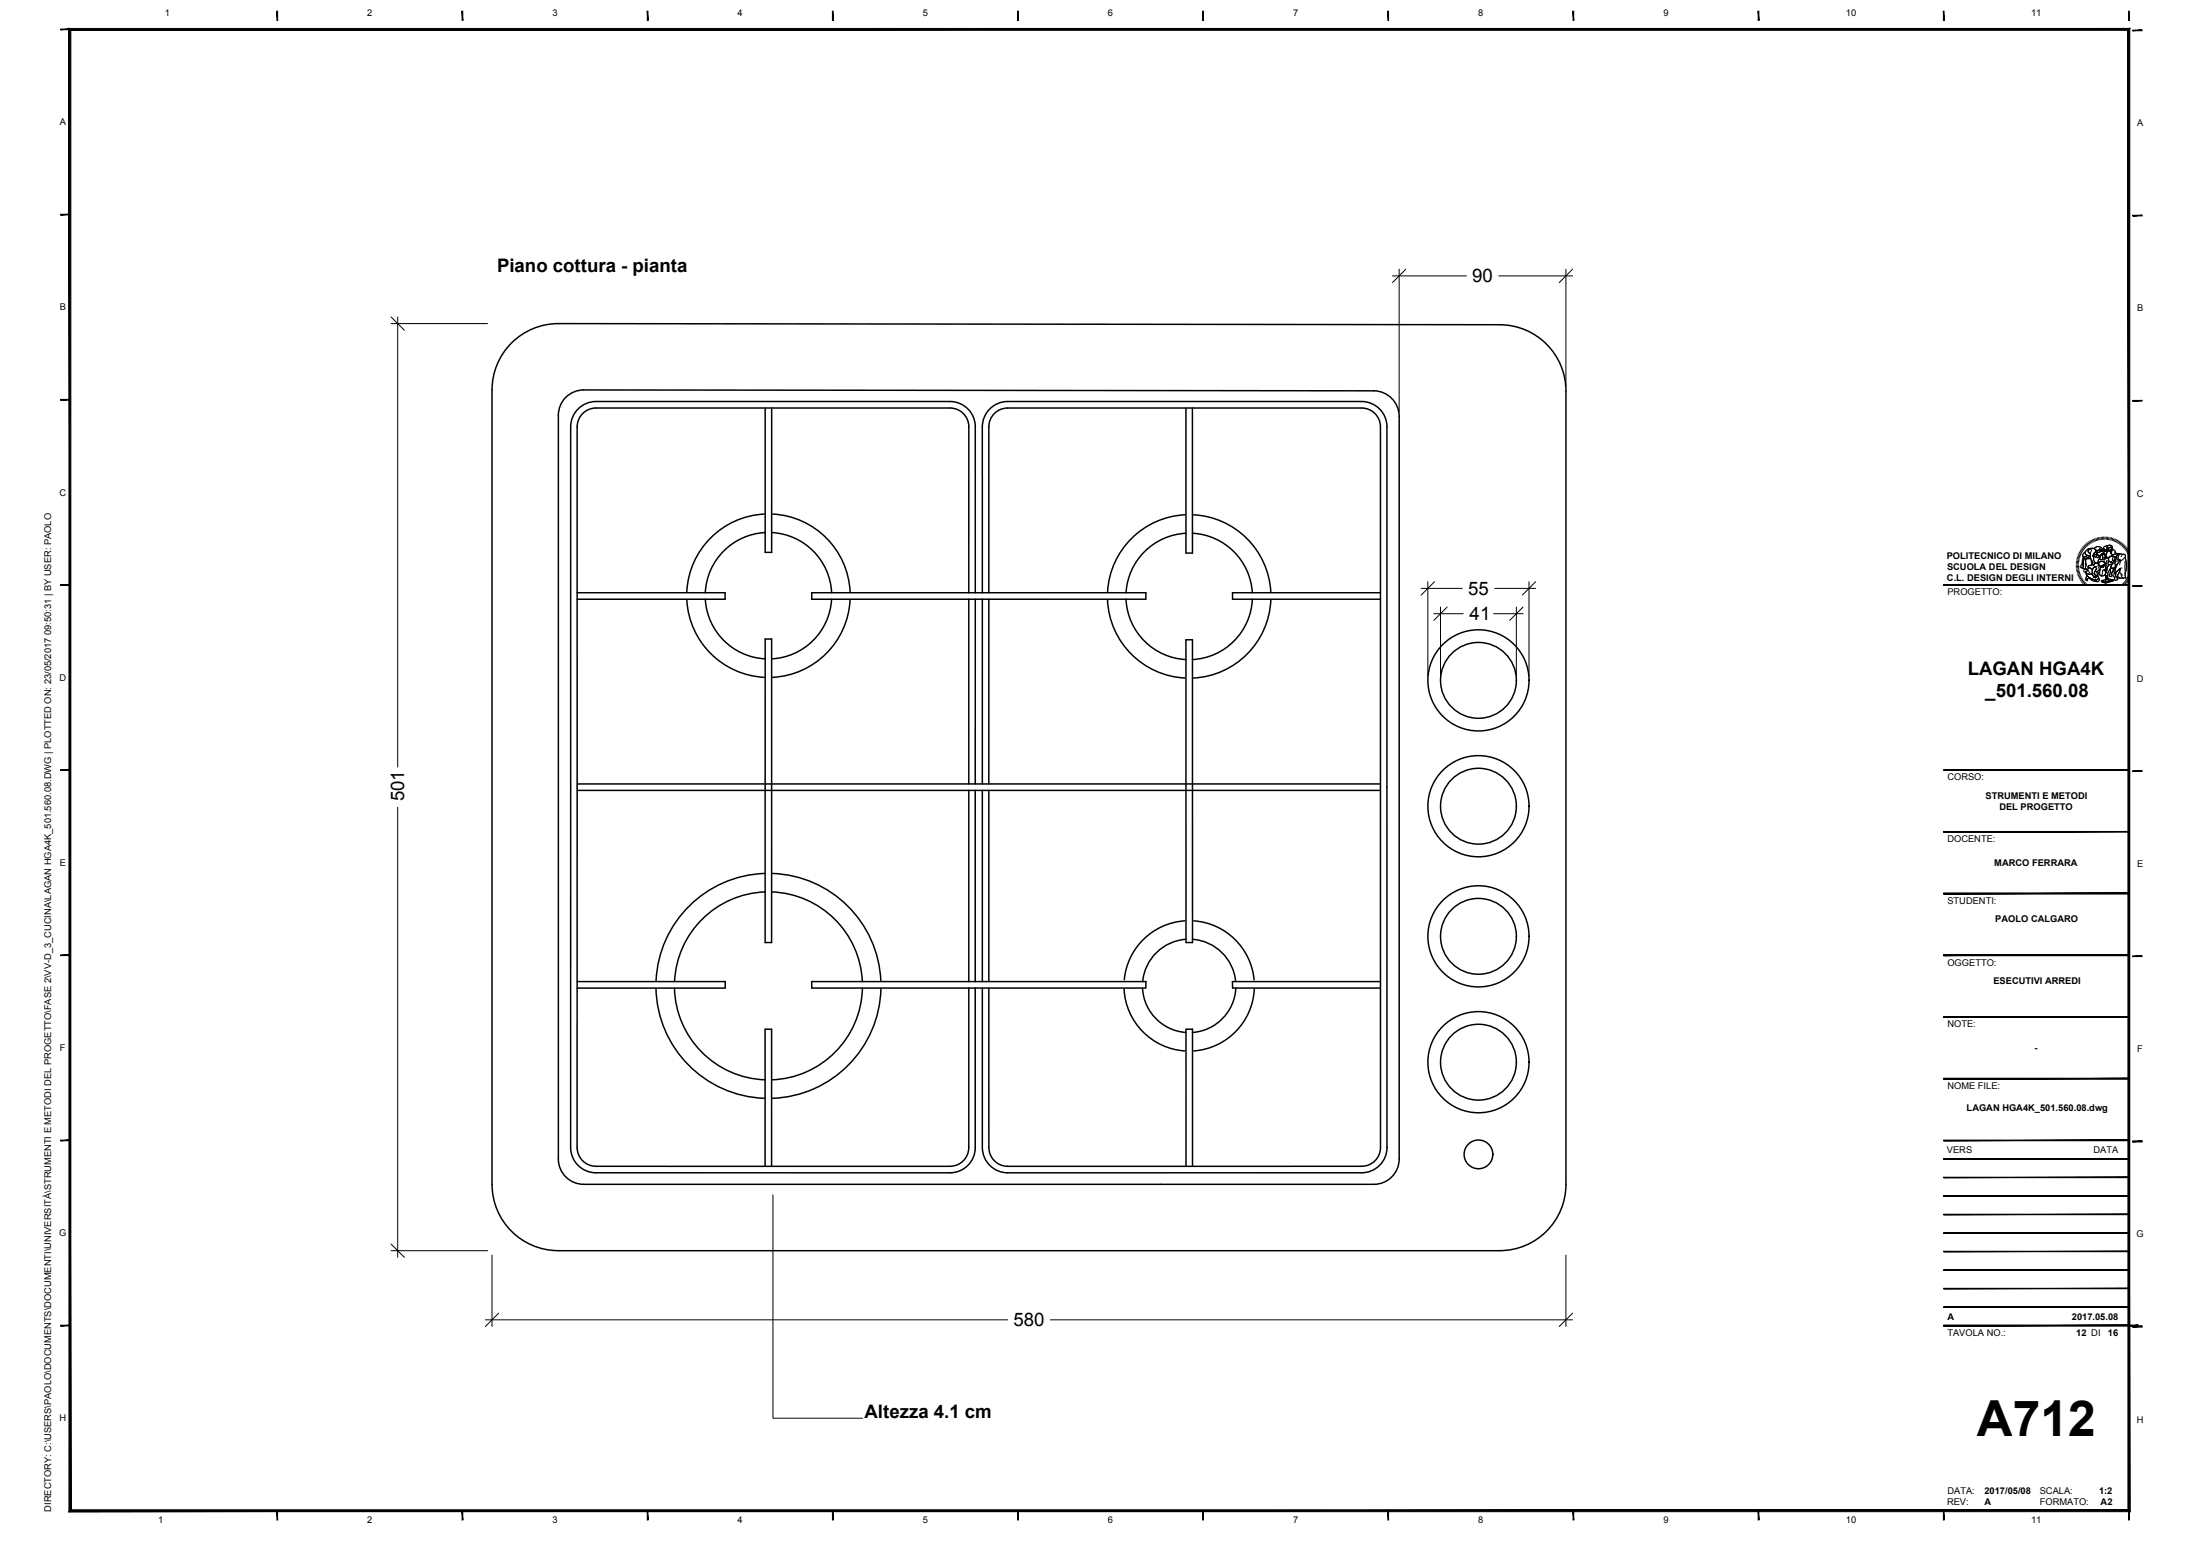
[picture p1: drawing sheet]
<svg xmlns="http://www.w3.org/2000/svg" width="594mm" height="420mm" viewBox="0 0 594 420" stroke-linecap="round" stroke-linejoin="round" font-family="sans-serif">
<!-- layer: 0 -->
<g fill="none" stroke="#000" stroke-width=".4">
<path d="M152.8 107.3a6.8 6.8 0 0 1 4.8-2l213.4 .2a6.9 6.9 0 0 1 6.8 6.9v200.6a6.8 6.8 0 0 1-6.8 6.8h-213.4a6.8 6.8 0 0 1-6.8-6.8v-200.9a6.8 6.8 0 0 1 2-4.8zM206.6 110.2v39h1.8v-39M272.1 108.4h95.6a6.8 6.8 0 0 1 6.8 6.9v194.5a6.8 6.8 0 0 1-6.8 6.9h-95.6a6.8 6.8 0 0 1-6.8-6.8M272.1 110.2h95.6a5.1 5.1 0 0 1 5.1 5.1v194.5a5.1 5.1 0 0 1-5.1 5.1h-95.6a5.1 5.1 0 0 1-5.1-5M272.1 108.4a6.8 6.8 0 0 0-6.8 6.9v44.8M272.1 110.2a5.1 5.1 0 0 0-5.1 5.1v44.8M320.2 110.2v39.1h1.8v-39.1M206.4 138.8a22.1 22.1 0 0 0-20.9 21M208.6 138.8a22.1 22.1 0 0 1 21 21M320 139a22.1 22.1 0 0 0-20.9 20.8M322.3 139a22.1 22.1 0 0 1 20.9 20.8M206.6 143.8a17.1 17.1 0 0 0-16.1 16.3"/>
<path d="M208.4 143.8a17.1 17.1 0 0 1 16.2 16.3M320.2 144a17.1 17.1 0 0 0-16.1 16.1M322 144a17.1 17.1 0 0 1 16.2 16M155.8 160.1h40v1.7h-40M185.5 162.1a22.1 22.1 0 0 0 20.9 20.8M190.5 161.8a17.1 17.1 0 0 0 16.1 16.1M206.6 172.6h1.8v81.9h-1.8zM219.2 160.1h90.2v1.7h-90.2zM224.6 161.8a17.1 17.1 0 0 1-16.2 16.1M229.5 162.1a22.1 22.1 0 0 1-20.9 20.8M261.6 160.1v-44.8a5.1 5.1 0 0 0-5.1-5.1h-95.6a5.1 5.1 0 0 0-5 5.1l-.1 194.6M261.6 161.8v49.9"/>
<path d="M263.4 160.1v-44.8a6.8 6.8 0 0 0-6.9-6.9h-95.6a6.8 6.8 0 0 0-6.8 6.9v194.6a6.8 6.8 0 0 0 6.8 6.8h95.6a6.8 6.8 0 0 0 6.9-6.8v-43.1M263.4 161.8v49.9M265.3 161.8v49.9M267 161.8v49.9M299.1 162a22.1 22.1 0 0 0 20.9 21.1M304.1 161.8a17.1 17.1 0 0 0 16.2 16.3M320.2 172.8h1.8v81.7h-1.7zM338.2 161.8a17.1 17.1 0 0 1-16.2 16.3M343.2 162a22.1 22.1 0 0 1-20.9 21.1M372.8 160.1h-40v1.7h40M155.9 213.4h216.9M155.9 211.7h216.9"/>
<path d="M261.6 213.4v51.7M263.4 213.4v51.7M265.3 213.4v51.7M267 213.4v51.7M206.4 235.9a30.4 30.4 0 0 0-29.2 28.9M208.5 235.8a30.4 30.4 0 0 1 29.4 29M206.6 240.8a25.4 25.4 0 0 0-24.4 24.3M208.4 240.8a25.4 25.4 0 0 1 24.5 24.2M319.9 248.6a17.6 17.6 0 0 0-16.3 16M320.3 253.6a12.6 12.6 0 0 0-11.7 11.4M322 253.6a12.6 12.6 0 0 1 11.7 11.4M322.4 248.6a17.6 17.6 0 0 1 16.3 16"/>
<path d="M155.8 266.8h40M155.8 265.1h40v1.7M177.1 266.9a30.4 30.4 0 0 0 29.3 29.7M182.1 266.8a25.4 25.4 0 0 0 24.5 24.8M219.2 265.1h90.2v1.7h-90.2zM232.9 266.8a25.4 25.4 0 0 1-24.5 24.8M237.9 266.9a30.4 30.4 0 0 1-29.4 29.7M261.6 266.8v43.1a5.1 5.1 0 0 1-5.1 5h-95.6a5.1 5.1 0 0 1-5.1-5.1M265.3 266.8v43.1M267 266.8v43.1M303.5 267a17.6 17.6 0 0 0 16.4 16.8M308.5 266.8a12.6 12.6 0 0 0 11.8 12"/>
<path d="M333.7 266.8a12.6 12.6 0 0 1-11.7 12M338.7 267a17.6 17.6 0 0 1-16.3 16.8M372.8 265.1h-40v1.7h40M206.6 314.9v-37h1.8v37M320.3 314.9v-37h1.7v37M150.8 337.7h254.1M150.8 337.7a17.9 17.9 0 0 1-17.9-17.9v-214.5a17.9 17.9 0 0 1 17.9-17.9l254.2 .3a17.9 17.9 0 0 1 17.9 17.9v214.2a17.9 17.9 0 0 1-17.9 17.9"/>
<circle cx="399.2" cy="183.7" r="13.7"/>
<circle cx="399.2" cy="183.7" r="10.2"/>
<circle cx="399.2" cy="217.7" r="13.7"/>
<circle cx="399.2" cy="217.7" r="10.2"/>
<circle cx="399.2" cy="252.8" r="13.7"/>
<circle cx="399.2" cy="252.8" r="10.2"/>
<circle cx="399.2" cy="286.8" r="13.7"/>
<circle cx="399.2" cy="286.8" r="10.2"/>
<circle cx="399.2" cy="311.7" r="3.9"/>
</g>
<!-- layer: G-ANNO-LOGO -->
<g fill="none" stroke="#000" stroke-width=".27">
<path d="M560.6 152.6h.7M560.6 152.3h.7M560.7 151.9l.6 .1M560.7 151.5l.7 .1M560.8 151.2l.6 .1M560.8 150.8l.7 .2M560.9 150.5l.7 .2M561.1 150.2l.6 .2M561.2 149.8l.6 .3M561.3 149.5l.6 .3M561.3 152.9l-.7 .1M561.3 153.3h-.6"/>
<path d="M561.4 153.6l-.7 .1M561.4 153.9l-.6 .1M561.5 149.2l.6 .3M561.5 154.2l-.7 .2M561.6 154.5l-.7 .2M561.6 148.9l.6 .3M561.7 154.9l-.7 .2M561.8 155.2l-.7 .2M561.8 148.6l.6 .3M561.9 155.5l-.6 .2M562 148.3l.6 .3M562 155.7l-.6 .4"/>
<path d="M562.2 156l-.6 .4M562.2 148l.6 .4M562.4 156.3l-.6 .4M562.4 147.7l.6 .4M562.5 150.3h.7a.84 .84 0 0 0 1.2-.1l.1 .6h-.9a.84 .84 0 0 1-1.1-.4zM562.5 150.2l.1 .5M562.5 156.6l-.5 .4M562.7 147.4l.5 .5M562.7 150.7l-.3 .6-.1 1.3-.3 .7 .4 .2M562.7 156.9l-.5 .4M562.9 149.2l.3-.2-.1 .5 .2 .3 1.1 .4a.79 .79 0 0 1-1.2 .1l-.3 .1a.51 .51 0 0 1-.5-.4 .51 .51 0 0 1 .3-.6zM562.9 147.2l.5 .5"/>
<path d="M562.9 157.1l-.5 .4M563 150.8h.4l-.2 .7v2.1h-.5a.26 .26 0 0 1-.3-.2 .26 .26 0 0 1 .1-.3l.1-.2a2.8 2.8 0 0 1 .4-2.1zM563 150.8l-.3 .4-.1 1.7-.2 .5 .7 .2M563.1 149l-.5 .5a.44 .44 0 0 0-.2 .6 .44 .44 0 0 0 .5 .3l.3-.1a.84 .84 0 0 0 1.2-.1M563.1 157.4l-.5 .4M563.2 146.9l.5 .5M563.2 154.4a.74 .74 0 0 0 .8 .6l1-.1M563.3 148.7l.6-.5 1.3-.1a.97 .97 0 0 0-1.3 1l.6 .3-.1 .8-1.1-.4-.2-.4zM563.3 154.7a1.59 1.59 0 0 0 1.7 .2l.1 .4 .3 .3-.1 .3 .3-.2 .2 .3-.1-.5 .3 .4-.1-.4 .4 .1-.8-.7 .3-.7 .4 .1 .4 1.3a.74 .74 0 0 1-.2 .9 .74 .74 0 0 1-.8 .1l-1.6-.8-.6-.5zM563.3 154.7l.1 .6 .8 .6 1.9 .9M563.4 157.6l-.5 .5M563.4 150.8h.6a.47 .47 0 0 1 .6 0 .47 .47 0 0 1 .2 .5l.3 .7v.4l-.4 .2a.61 .61 0 0 0-.8 .7l.1 .1a.43 .43 0 0 1-.5 .4 .43 .43 0 0 1-.3-.5v-2z"/>
<path d="M563.4 150.9l-.2 .6v2.1M563.5 146.7l.4 .5M563.5 155.4l.8 .6 1.2 .6a.82 .82 0 0 0 1.2-.6 .65 .65 0 0 1 0 .9 .65 .65 0 0 1-.9 .1l-1.1-.4a.65 .65 0 0 0-.5-.5 .65 .65 0 0 0-.7 .4l.2 .1-.3 .2-.2-.5zM563.5 155.4l-.3 .9 .2 .5 .3-.2-.1-.2a.87 .87 0 0 1 1.3 .3l.5 .2a.95 .95 0 0 0 1.5-.2l-.2-.7M563.6 157.8l-.4 .5M563.7 153.8l-.3-.1a.48 .48 0 0 0-.7 .2 .48 .48 0 0 0 .3 .6l.1-.1a.56 .56 0 0 1 .5-.3 .56 .56 0 0 1 .5 .4l.3 .2M563.7 146.5l.5 .5M563.9 158l-.5 .6M563.9 153.5l.4-.2 .5 .4a.44 .44 0 0 1 .2 .7v.5a1.48 1.48 0 0 1-1.7-.2l-.1-.3 .6-.3-.1-.2zM563.9 152.8l1.2-.4 .3 .2 .2-.4 .5-.2 .5 .3 .3 .3a.92 .92 0 0 1-.3 1.6 .37 .37 0 0 1-.6 .2 .37 .37 0 0 1-.1-.5 .42 .42 0 0 0 0-.7 .42 .42 0 0 0-.6 .1l-.3 .6-.7-.6a.29 .29 0 0 1-.4 0 .29 .29 0 0 1 0-.5zM564 146.3l.4 .5M564.1 158.2l-.4 .6"/>
<path d="M564.1 148.4a.93 .93 0 0 1 1.1-.3 .93 .93 0 0 1 .6 .9l-.7 1 .2 .4a1.46 1.46 0 0 0 .5 1.5l.3 .2-.5 .1-.2 .4a.55 .55 0 0 1-.3-.8l-.6-1v-1.3a.62 .62 0 0 1-.5-.4 .62 .62 0 0 1 .1-.7zM564.2 153.2l.8 .7M564.3 153.3a.64 .64 0 0 0-.5 .8M564.3 146.1l.4 .6M564.4 158.4l-.4 .6M564.5 150.8l-1.9-.1-.4 1.6-.5 .7 .2 .3M564.6 158.6l-.3 .6M564.7 145.9l.3 .6M564.7 151.1l.2 1.4M564.9 148.4l-.4 .8v1.1l.6 1.5a.55 .55 0 0 0 .3 .8l.2-.4 .4-.2a1.01 1.01 0 0 1-.7-1.4l-.2-.6 .2-.4a.79 .79 0 0 0 .6-1 .79 .79 0 0 0-1-.5l-1 .1-.7 .7 .1 .9 1.1 .4M564.9 158.8l-.3 .6M565 145.7l.3 .6"/>
<path d="M565.1 152.4l-.4 .2a.6 .6 0 0 0-.8 .7l.1 .1M565.2 148.1a.97 .97 0 0 0-1.3 1l.6 .3M565.2 158.9l-.3 .6M565.3 145.6l.3 .6M565.4 149.4l.4-.3 .6-.1-.1 .6-1.2 .5zM565.4 149.9l.8-.3 .3 .3a.33 .33 0 0 0-.4 .2 .33 .33 0 0 0 .2 .4h-.1a.58 .58 0 0 1-.8-.6zM565.4 149.9a.59 .59 0 0 0 .8 .6M565.5 153.1a.42 .42 0 0 1 .5 .2 .42 .42 0 0 1-.1 .6l-.4 1 .8 .7-.4-.1 .1 .4-.3-.4 .1 .5-.2-.3-.3 .2 .1-.3-.3-.3-.1-.4v-1zM565.5 153.1a.42 .42 0 0 1 .5 .2 .42 .42 0 0 1-.1 .6l-.4 1.1 .8 .6-.4-.1 .1 .4-.3-.4 .1 .5-.2-.3-.2 .2v-.3l-.3-.3-.1-.4v-1zM565.5 159l-.2 .7M565.5 148.1l.8-.5h.6l.6 .4a.26 .26 0 0 1 .1 .4 .26 .26 0 0 1-.4-.1l-.2-.1-.6 .4-.5-.1M565.6 145.5l.3 .6"/>
<path d="M565.7 147.8l1.1-.2 .6 .3 .3 .4-.3 .1-.4-.2-.1 .2-.6 .3-.8-.5zM565.8 159.2l-.2 .6M565.8 148.5l.7 .1 .6-.4 .3 .2-.2 .6-.4 .2-.5-.2-.5 .1zM566 145.3l.2 .7M566.1 152l.6 .3 .4 .6 .1 .7-.5 .4M566.1 159.3l-.2 .6M566.2 150h.8l-.2 .1v.1a.38 .38 0 0 1-.4 .4 .38 .38 0 0 1-.3-.5zM566.2 154.4l.4 1.2a.74 .74 0 0 1-.2 .8 .74 .74 0 0 1-.8 .2M566.2 149.6l.3 .3M566.3 149.4v.2l-1.2 .5M566.3 152.9l-.8 .2M566.3 145.2l.2 .7"/>
<path d="M566.4 149l-.4 .5M566.4 159.4l-.1 .6M566.5 152.6l.7 .4M566.6 149.9a.34 .34 0 0 0-.4 .3 .34 .34 0 0 0 .3 .4 .34 .34 0 0 0 .3-.4l.2-.2h-.6M566.6 153a.7 .7 0 0 1 .1 1 .7 .7 0 0 1-.9 .2M566.7 152.3v-.3l.6-.5 1 .3 .1 .3a.25 .25 0 0 1 .1 .4 .25 .25 0 0 1-.4 0l-1 .4 .6 .4 .4-.3 .1-.5a.24 .24 0 0 0 .4-.1 .24 .24 0 0 0-.2-.3l-.1-.2-.5-.3h-.6l-.5 .7-.2-.1 .2-1.1 .3-.2 .2 .2h1.1l.5-.4v-.3l.6 .2 .1 1a.61 .61 0 0 0-.1 1l-.3 .6-.4 .1-.2 .6h-.4l.3 .2h.2v.4l.2-.3-.2 .6a.75 .75 0 0 1-1 .8l-1-.7 .4-.6 .2-1.1M566.7 145.2l.1 .6M566.7 152l.6-.5 .5 .1 .6 .4a.31 .31 0 0 1 .1 .5 .31 .31 0 0 1-.5 0l-.3 .2a.51 .51 0 0 1-.5 .3 .51 .51 0 0 1-.4-.5zM566.7 154.9l.8 .6M566.8 159.5l-.2 .6M566.9 149h.1M566.9 148.6l.2 .1"/>
<path d="M567 150.9a1.29 1.29 0 0 0-.5 1.3M567 154.3v.9M567 145.1l.1 .7M567 148.6v.1M567.1 159.5l-.1 .7M567.1 152.9l1.1-.4-.1 .5-.4 .3-.5-.2zM567.1 153.7l-.3 .9-.4 .5M567.3 148.8l.9-.2a.32 .32 0 0 1 0 .5 .32 .32 0 0 1-.5-.1zM567.4 145v.7M567.4 148.4l-.2 .6-.4 .2-.5-.2-.5 .2M567.4 149.7l.6-.3 .4 .2 .4 .7-.2 .5-.2-.1 .1-.7-.3-.4a.42 .42 0 0 0-.6 0 .42 .42 0 0 0 .1 .7l.1 .1a.47 .47 0 0 1-.2 .7 .47 .47 0 0 1-.7-.4zM567.4 159.6l-.1 .6"/>
<path d="M567.5 156.8l1.9-.5 1.2 .3-2 .6zM567.5 156.8l1.1 .4v.3l-1.1-.4zM567.7 149.6l.4-.1 .4 .4v.8l-.2 .4h-.5zM567.7 145l.1 .7M567.7 159.6v.7M567.8 148.6v-.3a.53 .53 0 0 1 .8 .5l-.2 .1M567.8 153.1h.1M567.8 154l-.3 1.5 1-.2M567.8 148.4v-.1a.53 .53 0 0 1 .8 .5l-.2 .1-.2-.3h-.4zM567.9 152.7l.1 .1M567.9 153h.1M568 152.8h-.1"/>
<path d="M568 149.8h.1M568 149.7l-.1 .2M568 159.6v.7M568.1 145v.7M568.2 148.7l-.4-.1-.5 .2h.3a.39 .39 0 0 0 .4 .3 .39 .39 0 0 0 .4-.3l-.2-.2v.2M568.2 153.8l.3 .1 .2-.6 .4-.1-.4 1.2-.1-.3h-.2zM568.2 151.1v.7M568.2 152.5l-.2 .5a.42 .42 0 0 1-.4 .2 .42 .42 0 0 1-.4-.2M568.3 149.6l.2 .3-.1 .1M568.4 159.6v.7M568.4 149.8l-.2-.2a.41 .41 0 0 0-.6 0 .41 .41 0 0 0 .1 .7 .47 .47 0 0 1 .1 .7 .47 .47 0 0 1-.7-.1l-.2-.1 .4-1.1 .4-.2h.6l.5 1a.23 .23 0 0 1-.2 .3 .23 .23 0 0 1-.2-.3M568.4 145v.7"/>
<path d="M568.5 150.1l-.2 .1M568.5 149.9a.42 .42 0 0 1-.1 .6 .42 .42 0 0 1-.6-.1M568.5 150.8l-.2 .2-.5 .1M568.6 157.2l2-.6v.3l-2 .6zM568.6 157.2v.3M568.6 148.8h.1a.56 .56 0 0 1 .1 .9l-.1 .3M568.7 153.3h.1M568.7 153.9l-.1 .6 .2-.3M568.7 159.6v.7M568.7 148.4l.1 .4M568.8 150.4l-.2-.5 .3-.9-.7-.7a.44 .44 0 0 1-.1-.6 .44 .44 0 0 1 .5-.2 .27 .27 0 0 1 .5-.1 .27 .27 0 0 1-.1 .5v1.1l.2-.1v-.4a.41 .41 0 0 0 .3 .3 .41 .41 0 0 0 .5-.1l-.1 .6 .2-.1 .1 .3a.35 .35 0 0 1 .2 .4 .35 .35 0 0 1-.4 .3l-.6 .4M568.8 145l-.1 .7"/>
<path d="M568.8 153.7l-.1 .2-.1-.2M568.8 151.4l-.1 1.3M568.8 150.6l.5 .2M568.9 155.4l.2-.1 .1 1.1-.2-.6-.4 .7zM569 152.5l-.4 .4v.4M569 159.6l.1 .7M569.1 153.2l-.4 .1-.2 .6h-.4l.3 .2h.2M569.1 151.4l-.4 .9M569.1 145v.7M569.2 147.5h-.6a.61 .61 0 0 0-.6 .7M569.2 148.5a.39 .39 0 0 0 .3 .3 .39 .39 0 0 0 .5-.1M569.3 147.3l.5-.1a1.09 1.09 0 0 1 .4 1.6l-.2 .6v-.8l.2-.4-.2-.5-.6 .2-.2 1-.2 .1-.1-.8z"/>
<path d="M569.3 159.5l.1 .7M569.4 150.6l.7-.4 .7 .1a.55 .55 0 0 1 .7 .3 .55 .55 0 0 1-.2 .7l-.2 .2a.93 .93 0 0 1-1.1 .4 .93 .93 0 0 1-.7-.9zM569.4 148.2h.2M569.4 152.5l.9-.1-.6 1.4a1.7 1.7 0 0 0-.6 1.7l-.2-.1-.3 .6-.1-.9zM569.4 152.6l-.9 2.5 .2 .9 .4-.7 .2 1.4-.3-.9-.4 1.1 .1-.9M569.4 147.9l.6-.2 .2 .5-.2 .4a.46 .46 0 0 1-.7 0 .46 .46 0 0 1 .1-.7zM569.5 148.6l.1 .1M569.5 151.5v.1a.6 .6 0 0 0-.1 .9l.9-.1 .5-.6M569.5 145.1l-.1 .6M569.5 148.3h.1M569.6 148.5v.1M569.7 159.5l.1 .7"/>
<path d="M569.8 145.1l-.1 .7M569.9 148.4h.2M569.9 148.4v.1M569.9 153.5l.8-.1-.5 1.6a.37 .37 0 0 1 .1 .6 .37 .37 0 0 1-.6 0zM570 159.4l.1 .7M570.1 149.2l.4 .6M570.2 151.7h.1M570.2 145.2l-.2 .7M570.3 150l.9-.4 .9-.1-.7 1zM570.3 152.4l-.6 1.4a1.7 1.7 0 0 0-.6 1.7M570.3 159.3l.2 .7M570.3 151.6l-.3 .1"/>
<path d="M570.4 148.2l.5 .4 .7 .9-.6 .2a.52 .52 0 0 1-.6 0 .52 .52 0 0 1-.3-.5zM570.4 148.2l.7 .5 .2 .5M570.4 151.9l-.1 .1M570.5 145.3l-.2 .7M570.6 159.2l.2 .7M570.6 156.6v.3l-2 .6-1.1-.4v-.3l1.1 .4 2-.6a6.2 6.2 0 0 0-3.1 .2M570.7 153.4l-.5 1.6a.38 .38 0 0 1 .1 .6 .38 .38 0 0 1-.6 0l.2-2.1M570.9 145.4l-.3 .7M570.9 151.6l.3-.1v.9a.63 .63 0 0 1-.4 1l-.9 .1 .3-1.1zM570.9 159.1l.3 .6M570.9 151.3v.4M570.9 150.3l.4 .1 .1 .3"/>
<path d="M571 149.1l.5 .4M571.1 153.4l-1.2 .1M571.1 154.7l-.1 .3 .3 .2M571.2 145.6l-.2 .6M571.2 159l.3 .6M571.2 151.5l-.1 1.9-.5 1.4 .2 1 .2 .2M571.4 154.5l1.1-1-.2 1-.6 1.1v.5a.39 .39 0 0 1-.1 .5 .39 .39 0 0 1-.5-.1 .39 .39 0 0 1 0-.5zM571.4 150.5a1.01 1.01 0 0 1 1-1l1 .2a.54 .54 0 0 1 .6 .3 .54 .54 0 0 1-.3 .7l-.3 .2a1.09 1.09 0 0 1-1.9-.2M571.4 150.7l-.8 1.3h-.6l-.2-.3a.73 .73 0 0 1-.2-1.1l.5-.3 .5 .1-.2 1 .5-.2 .2-.4-.1-.5-.8-.2-.8 .5v.4M571.5 158.8l.3 .6M571.5 152.3v.5M571.5 145.7l-.2 .6"/>
<path d="M571.8 158.7l.3 .6M571.9 145.9l-.4 .6M571.9 151.4l-.9 .1M572 155.7l.5 .4M572.1 158.5l.3 .6M572.2 146l-.4 .6M572.2 149.5l-1.1 .1-.9 .5M572.3 158.3l.4 .6M572.3 154.5l.9 .8M572.4 151.4a6.7 6.7 0 0 0-1.4 3.5l1.5-1.4 .5-.1M572.4 149.6a.91 .91 0 0 0-.5 1 .91 .91 0 0 0 1 .7M572.4 149.6l.7 .1a.58 .58 0 0 1 .7 .1 .58 .58 0 0 1 0 .7l.4 1.4v1.6a2.74 2.74 0 0 0-.1 2.5l-2 .1a.38 .38 0 0 1-.5-.3 .38 .38 0 0 1 .2-.5l.6-1.1 .1-.7-1.5 1.3a5.7 5.7 0 0 1 1.5-3.4l.4-.1a.92 .92 0 0 1-1-.7 .92 .92 0 0 1 .5-1z"/>
<path d="M572.5 146.2l-.4 .6M572.5 153.5l-.4 1.3a1.4 1.4 0 0 0-.3 1.7l-.4 .2a.37 .37 0 0 1-.5-.2 .37 .37 0 0 1 .2-.5l.3-1.5M572.6 158.1l.4 .6M572.6 151.4l-.2 1.1M572.7 154.9a1.08 1.08 0 0 0 .7 1.2M572.8 146.4l-.4 .6M572.8 157.9l.5 .5M573 150l-.3 .3M573.1 146.6l-.5 .6M573.1 157.7l.4 .5M573.3 157.5l.5 .5M573.3 146.9l-.4 .5"/>
<path d="M573.5 157.3l.5 .4M573.6 147.1l-.5 .5M573.8 157l.5 .4M573.8 151.6l.1 3.3M573.8 147.4l-.5 .4M573.9 150.5l.3 1.8-.1 1.5a2.26 2.26 0 0 0 0 2.2h-2.4M573.9 156.7l.6 .4M574.1 147.6l-.5 .5M574.1 156.5l.6 .3M574.3 156.2l.6 .3M574.3 147.9l-.5 .4M574.5 155.9l.6 .3"/>
<path d="M574.5 148.2l-.5 .4M574.6 155.6l.6 .3M574.7 148.5l-.5 .3M574.7 155.3l.7 .3M574.9 155l.6 .3M574.9 148.8l-.6 .3M575 154.7l.6 .2M575.1 154.4l.6 .2M575.1 149.1l-.6 .3M575.1 154.1l.7 .1M575.2 153.8l.7 .1M575.2 153.4l.7 .1"/>
<path d="M575.2 149.4l-.6 .3M575.3 153.1l.6 .1M575.3 152.9h.7M575.4 149.7l-.6 .3M575.5 150.1l-.6 .2M575.6 150.4l-.6 .2M575.7 150.8l-.6 .1M575.8 151.1l-.7 .1M575.9 151.5l-.7 .1M575.9 151.8l-.7 .1M575.9 152.2h-.6M576 152.5h-.7"/>
</g>
<!-- layer: G-ANNO-TTLB -->
<g fill="#fff" stroke="#fff" stroke-width=".27">
<path d="M549.9 157.9l30.7 4.4-5.7-4.4zM549.9 157.9l30.7 4.4h-30.7z"/>
<path d="M574.9 143.4h5.7l-5.7 14.5zM580.6 143.4l-5.7 14.5 5.7 4.4z"/>
</g>
<path d="M549.9 157.9h25v-14.5h5.7v18.9h-30.7z" fill="none" stroke="#fff" stroke-width=".27"/>
<g fill="#000" stroke="#000" stroke-width=".27">
<path d="M16.4 8h2.5v-.2zM16.4 7.8h2.5l-2.5 .2z"/>
<path d="M18.6 7.7l.5 400v-399.5zM18.6 7.7l.5 400-.5 .5zM19.1 407.7l-.5 .5 556-.5zM18.6 408.2l556-.5 .5 .5zM574.6 8.2v399.5l.5 .5zM574.6 8.2l.5-.5v400.5zM19.1 8.2h555.5l.5-.5zM18.6 7.7h556.5l-556 .5z"/>
<path d="M74.8 3l.2 2.5v-2.5zM74.8 3l.2 2.5h-.2z"/>
<path d="M124.8 3l.2 2.5v-2.5zM124.8 3l.2 2.5h-.2z"/>
<path d="M174.8 3l.2 2.5v-2.5zM174.8 3l.2 2.5h-.2z"/>
<path d="M224.8 3l.2 2.5v-2.5zM224.8 3l.2 2.5h-.2z"/>
<path d="M274.8 3l.2 2.5v-2.5zM274.8 3l.2 2.5h-.2z"/>
<path d="M324.8 3l.2 2.5v-2.5zM324.8 3l.2 2.5h-.2z"/>
<path d="M374.8 3l.2 2.5v-2.5zM374.8 3l.2 2.5h-.2z"/>
<path d="M424.8 3l.2 2.5v-2.5zM424.8 3l.2 2.5h-.2z"/>
<path d="M474.8 3l.2 2.5v-2.5zM474.8 3l.2 2.5h-.2z"/>
<path d="M524.8 3l.2 2.5v-2.5zM524.8 3l.2 2.5h-.2z"/>
<path d="M574.8 3l.2 2.5v-2.5zM574.8 3l.2 2.5h-.2z"/>
<path d="M575.9 8.3h2.5v-.2zM575.9 8.1h2.5l-2.5 .2z"/>
<path d="M16.4 58h2.5v-.1zM16.4 57.9h2.5l-2.5 .1z"/>
<path d="M575.9 58.3h2.5v-.2zM575.9 58.1h2.5l-2.5 .2z"/>
<path d="M16.4 108h2.5v-.2zM16.4 107.8h2.5l-2.5 .2z"/>
<path d="M575.9 108.3h2.5v-.2zM575.9 108.1h2.5l-2.5 .2z"/>
<path d="M16.4 158h2.5v-.2zM16.4 157.8h2.5l-2.5 .2z"/>
<path d="M524.9 158h50v-.2zM524.9 157.8h50l-50 .2z"/>
<path d="M575.9 158.3h2.5v-.2zM575.9 158.1h2.5l-2.5 .2z"/>
<path d="M16.4 208h2.5v-.2zM16.4 207.8h2.5l-2.5 .2z"/>
<path d="M524.9 208h50v-.2zM524.9 207.8h50l-50 .2z"/>
<path d="M575.9 208.3h2.5v-.2zM575.9 208.1h2.5l-2.5 .2z"/>
<path d="M524.9 224.7h50v-.2zM524.9 224.5h50l-50 .2z"/>
<path d="M16.4 258h2.5v-.2zM16.4 257.8h2.5l-2.5 .2z"/>
<path d="M524.9 241.2v.2l50-.2zM524.9 241.4l50-.2v.2z"/>
<path d="M524.9 257.8v.2l50-.2zM524.9 258l50-.2v.2z"/>
<path d="M524.9 257.8v.2l50-.2zM524.9 258l50-.2v.2z"/>
<path d="M524.9 257.8v.2l50-.2zM524.9 258l50-.2v.2z"/>
<path d="M524.9 257.8v.2l50-.2zM524.9 258l50-.2v.2z"/>
<path d="M524.9 241.4h50v-.2zM524.9 241.2h50l-50 .2z"/>
<path d="M575.9 258.3h2.5v-.2zM575.9 258.1h2.5l-2.5 .2z"/>
<path d="M524.9 274.5v.2l50-.2zM524.9 274.7l50-.2v.2z"/>
<path d="M524.9 291.2v.2l50-.2zM524.9 291.4l50-.2v.2z"/>
<path d="M524.9 291.2v.2l50-.2zM524.9 291.4l50-.2v.2z"/>
<path d="M16.4 308h2.5v-.1zM16.4 307.9h2.5l-2.5 .1z"/>
<path d="M524.9 317.9h50zM524.9 318l50-.1z"/>
<path d="M524.9 312.9h50zM524.9 313l50-.1z"/>
<path d="M524.9 307.9v.1l50-.1zM524.9 308l50-.1v.1z"/>
<path d="M575.9 308.3h2.5v-.2zM575.9 308.1h2.5l-2.5 .2z"/>
<path d="M575.9 308.3h2.5v-.2zM575.9 308.1h2.5l-2.5 .2z"/>
<path d="M524.9 337.9h50zM524.9 338l50-.1z"/>
<path d="M524.9 332.9h50zM524.9 333l50-.1z"/>
<path d="M524.9 327.9h50zM524.9 328l50-.1z"/>
<path d="M524.9 322.9h50zM524.9 323l50-.1z"/>
<path d="M16.4 358h2.5v-.2zM16.4 357.8h2.5l-2.5 .2z"/>
<path d="M524.9 357.8v.2l50-.2zM524.9 358l50-.2v.2z"/>
<path d="M524.9 357.8v.2l50-.2zM524.9 358l50-.2v.2z"/>
<path d="M524.9 352.9h50zM524.9 353l50-.1z"/>
<path d="M524.9 347.9h50zM524.9 348l50-.1z"/>
<path d="M524.9 342.9h50zM524.9 343l50-.1z"/>
<path d="M574.9 358h2.5v-.2zM574.9 357.8h2.5l-2.5 .2z"/>
<path d="M574.9 358h2.5v-.2zM574.9 357.8h2.5l-2.5 .2z"/>
<path d="M575.9 358.3h2.5v-.2zM575.9 358.1h2.5l-2.5 .2z"/>
<path d="M575.9 358.3h2.5v-.2zM575.9 358.1h2.5l-2.5 .2z"/>
<path d="M74.8 407.9l.2 2.5v-2.5zM74.8 407.9l.2 2.5h-.2z"/>
<path d="M124.8 407.9l.2 2.5v-2.5zM124.8 407.9l.2 2.5h-.2z"/>
<path d="M174.8 407.9l.2 2.5v-2.5zM174.8 407.9l.2 2.5h-.2z"/>
<path d="M224.8 407.9l.2 2.5v-2.5zM224.8 407.9l.2 2.5h-.2z"/>
<path d="M274.8 407.9l.2 2.5v-2.5zM274.8 407.9l.2 2.5h-.2z"/>
<path d="M324.8 407.9l.2 2.5v-2.5zM324.8 407.9l.2 2.5h-.2z"/>
<path d="M374.8 407.9l.2 2.5v-2.5zM374.8 407.9l.2 2.5h-.2z"/>
<path d="M424.8 407.9l.2 2.5v-2.5zM424.8 407.9l.2 2.5h-.2z"/>
<path d="M474.8 407.9l.2 2.5v-2.5zM474.8 407.9l.2 2.5h-.2z"/>
<path d="M524.8 407.9l.2 2.5v-2.5zM524.8 407.9l.2 2.5h-.2z"/>
<path d="M574.8 407.9l.2 2.5v-2.5zM574.8 407.9l.2 2.5h-.2z"/>
</g>
<!-- layer: G-ANNO-TEXT -->
<g fill="none" stroke="#000" stroke-width=".27">
<path d="M376 74.5h20M377.8 72.7v38.5M404.7 74.5h20M422.9 72.7v31.6M105.6 87.4h26.1M107.4 85.6v121.5M383.8 158.9h11M385.6 157.1v25.4M403.6 158.9h11.1M412.9 157.1v25.4M387.2 165.7h7.9M389 163.9v18.6"/>
<path d="M403.3 165.7h8M409.5 163.9v18.6M107.4 218v121.5M105.6 337.7h26.1M132.9 338.9v19.3M422.9 338.9v19.3M131.1 356.4h141M283.6 356.4h141.1"/>
</g>
<!-- layer: 0 -->
<path d="M379.6 72.7l-3.6 3.6M424.7 72.7l-3.6 3.6M105.6 85.6l3.6 3.6M387.4 157.1l-3.6 3.6M414.7 157.1l-3.6 3.6M390.8 163.9l-3.6 3.6M411.3 163.9l-3.6 3.6M105.6 335.9l3.6 3.6M134.7 354.6l-3.6 3.6M424.7 354.6l-3.6 3.6" fill="none" stroke="#000" stroke-width=".27"/>
<!-- layer: G-ANNO-TEXT -->
<g fill="#fff" stroke="#fff" stroke-width=".27">
<path d="M273 353.6v5.5l9.7-5.5zM273 359.1l9.7-5.5v5.5z"/>
<path d="M104.7 208v9.1h5.4zM104.7 208h5.4v9.1z"/>
<path d="M396.9 71.8v5.4l6.9-5.4zM396.9 77.2l6.9-5.4v5.4z"/>
<path d="M395.7 156.2v5.4l7-5.4zM395.7 161.6l7-5.4v5.4z"/>
<path d="M396 163v5.4l6.4-5.4zM396 168.4l6.4-5.4v5.4z"/>
</g>
<!-- layer: G-ANNO-TTLB -->
<path d="M208.7 322.6v60.4h24.2" fill="none" stroke="#000" stroke-width=".27"/>
<text font-size="13.4" x="533.8" y="387.7">A712</text>
<g font-size="5">
<text x="134.2" y="73.3">Piano cottura - pianta</text>
<text x="397.6" y="76.3">90</text>
<text x="396.4" y="160.6">55</text>
<text x="396.9" y="167.5">41</text>
<text x="531.3" y="182.2">LAGAN HGA4K</text>
<text x="536.1" y="188.2">_501.560.08</text>
<text x="109.2" y="216.4" transform="rotate(-90 109.2 216.4)">501</text>
<text x="273.7" y="358.2">580</text>
<text x="233.5" y="382.9">Altezza 4.1 cm</text>
</g>
<g font-size="2.5">
<text x="44.5" y="4.4">1</text>
<text x="99.2" y="4.4">2</text>
<text x="149.2" y="4.4">3</text>
<text x="199.2" y="4.4">4</text>
<text x="249.2" y="4.4">5</text>
<text x="299.2" y="4.4">6</text>
<text x="349.2" y="4.4">7</text>
<text x="399.2" y="4.4">8</text>
<text x="449.2" y="4.4">9</text>
<text x="498.5" y="4.4">10</text>
<text x="548.5" y="4.4">11</text>
<text x="16.1" y="33.8">A</text>
<text x="577.1" y="34.1">A</text>
<text x="16.1" y="83.8">B</text>
<text x="577.1" y="84.1">B</text>
<text x="16.1" y="133.8">C</text>
<text x="577" y="134.1">C</text>
<text x="525.7" y="150.9">POLITECNICO DI MILANO</text>
<text x="525.8" y="153.9">SCUOLA DEL DESIGN</text>
<text x="525.8" y="156.9">C.L. DESIGN DEGLI INTERNI</text>
<text x="525.9" y="160.7">PROGETTO:</text>
<text x="16.1" y="183.8">D</text>
<text x="577" y="184.1">D</text>
<text x="525.9" y="210.7">CORSO:</text>
<text x="536.1" y="215.7">STRUMENTI E METODI</text>
<text x="539.9" y="218.7">DEL PROGETTO</text>
<text x="525.9" y="227.4">DOCENTE:</text>
<text x="16.1" y="233.8">E</text>
<text x="538.5" y="233.8">MARCO FERRARA</text>
<text x="577.1" y="234.1">E</text>
<text x="525.9" y="244.1">STUDENTI:</text>
<text x="538.8" y="249">PAOLO CALGARO</text>
<text x="525.9" y="260.7">OGGETTO:</text>
<text x="538.3" y="265.7">ESECUTIVI ARREDI</text>
<text x="525.9" y="277.4">NOTE:</text>
<text x="16.2" y="283.8">F</text>
<text x="549.4" y="283.8">-</text>
<text x="577.1" y="284.1">F</text>
<text x="525.9" y="294.1">NOME FILE:</text>
<text x="531.1" y="300">LAGAN HGA4K_501.560.08.dwg</text>
<text x="525.7" y="311.3">VERS</text>
<text x="565.3" y="311.3">DATA</text>
<text x="16" y="333.8">G</text>
<text x="576.9" y="334.1">G</text>
<text x="525.9" y="356.3">A</text>
<text x="559.5" y="356.3">2017.05.08</text>
<text x="525.9" y="360.9">TAVOLA NO.:</text>
<text x="560.6" y="360.9">12 DI</text>
<text x="569.2" y="360.9">16</text>
<text x="16.1" y="383.8">H</text>
<text x="577" y="384.1">H</text>
<text x="525.8" y="406.3">REV:</text>
<text x="525.9" y="403.4">DATA:</text>
<text x="535.9" y="406.3">A</text>
<text x="535.9" y="403.3">2017/05/08</text>
<text x="550.8" y="403.3">SCALA:</text>
<text x="550.8" y="406.3">FORMATO:</text>
<text x="566.8" y="403.3">1:2</text>
<text x="567.2" y="406.3">A2</text>
<text x="13.8" y="408.2" transform="rotate(-90 13.8 408.2)">DIRECTORY: C:\USERS\PAOLO\DOCUMENTS\DOCUMENTI\UNIVERSITÀ\STRUMENTI E METODI DEL PROGETTO\FASE 2\VV-D_3_CUCINA\LAGAN HGA4K_501.560.08.DWG | PLOTTED ON: 23/05/2017 09:50:31 | BY USER: PAOLO</text>
<text x="42.7" y="411.3">1</text>
<text x="99.2" y="411.3">2</text>
<text x="149.2" y="411.3">3</text>
<text x="199.2" y="411.3">4</text>
<text x="249.2" y="411.3">5</text>
<text x="299.2" y="411.3">6</text>
<text x="349.2" y="411.3">7</text>
<text x="399.2" y="411.3">8</text>
<text x="449.2" y="411.3">9</text>
<text x="498.5" y="411.3">10</text>
<text x="548.5" y="411.3">11</text>
</g>
</svg>
